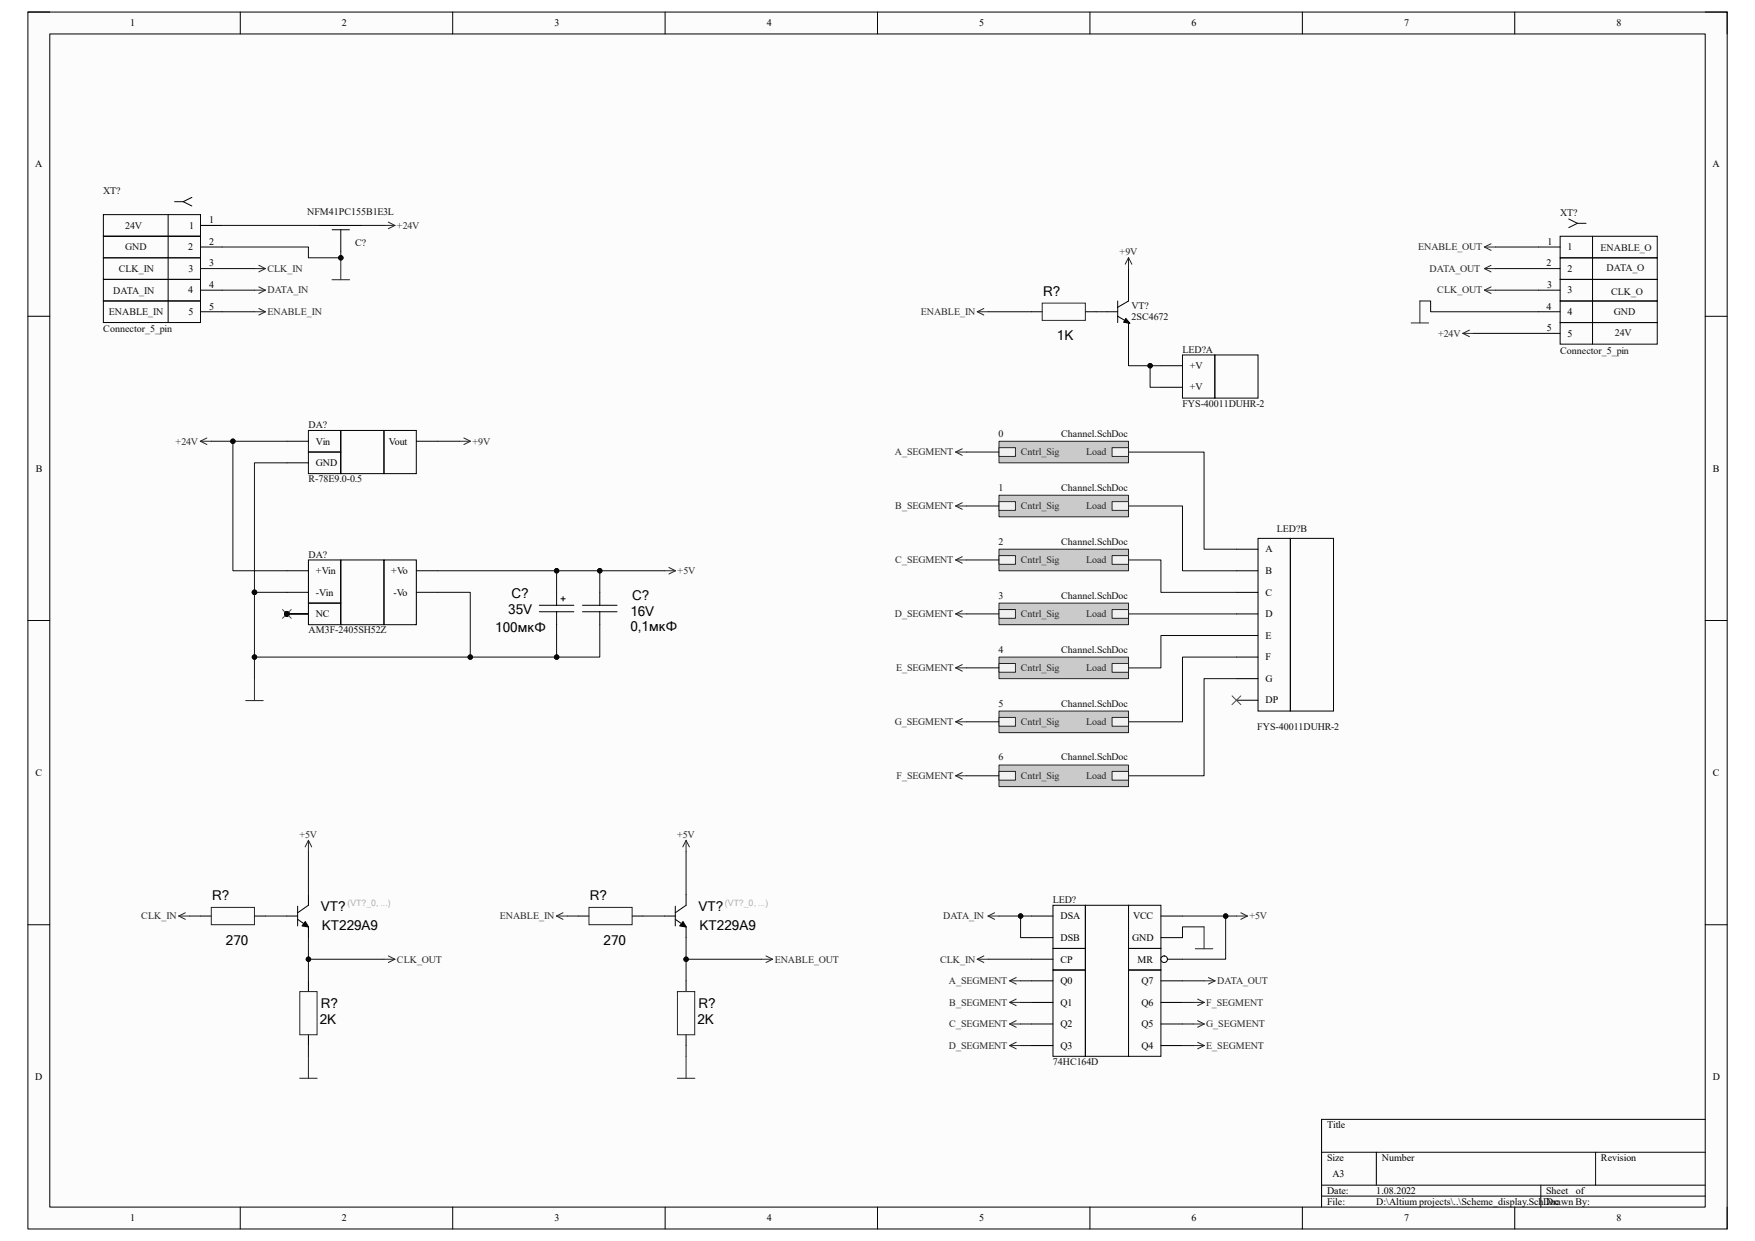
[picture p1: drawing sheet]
<svg xmlns="http://www.w3.org/2000/svg" width="297mm" height="210mm" viewBox="0 0 297 210" stroke-linecap="round" stroke-linejoin="round" font-family="sans-serif">
<path d="M4.7 2h287.6v206h-287.6z" fill-rule="evenodd" fill="#fcfcfc"/>
<path d="M4.7 2h287.6v206h-287.6z" fill="none" stroke="#000" stroke-width=".17"/>
<path d="M8.4 5.7h280.2v198.6h-280.2z" fill-rule="evenodd" fill="#fcfcfc"/>
<g fill="none" stroke="#000" stroke-width=".17">
<path d="M4.7 2h3.7M8.4 5.7h280.2v198.6h-280.2zM40.7 2v3.7M76.6 2v3.7M112.6 2v3.7M148.5 2v3.7M184.5 2v3.7M220.4 2v3.7M256.3 2v3.7M288.6 2h3.7v3.7M4.7 53.5h3.7M288.6 53.5h3.7"/>
<path d="M4.7 105h3.7M288.6 105h3.7M4.7 156.5h3.7M288.6 156.5h3.7M223.7 195h64.9M232.9 195v5.6M270 195v5.6M288.6 189.4h-64.9v14.9M40.7 204.3v3.7M76.6 204.3v3.7M112.6 204.3v3.7M148.5 204.3v3.7"/>
<path d="M184.5 204.3v3.7M220.4 204.3v3.7M223.7 200.6h64.9M223.7 202.4h64.9M256.3 204.3v3.7M260.8 200.6v3.7M292.3 204.3v3.7"/>
</g>
<circle cx="48.5" cy="103.9" r=".37" fill="#0e0e0e"/>
<circle cx="48.5" cy="103.9" r=".37" fill="none" stroke="#0e0e0e" stroke-width=".17"/>
<circle cx="48.5" cy="103.9" r=".37" fill="#0e0e0e"/>
<circle cx="48.5" cy="103.9" r=".37" fill="none" stroke="#0e0e0e" stroke-width=".17"/>
<circle cx="48.5" cy="103.9" r=".37" fill="#0e0e0e"/>
<circle cx="48.5" cy="103.9" r=".37" fill="none" stroke="#0e0e0e" stroke-width=".17"/>
<path d="M48.5 96.6h3.7M52.2 94.8h5.5v7.3h-5.5zM57.7 94.8h7.3v10.9h-7.3zM65 94.8h5.5v10.9h-5.5zM70.5 96.6h3.6M48.5 100.2h3.7M48.5 103.9h3.7M52.2 102.1h5.5v3.6h-5.5zM70.5 100.2h3.6" fill="none" stroke="#000" stroke-width=".17"/>
<circle cx="48.5" cy="103.9" r=".37" fill="#0e0e0e"/>
<circle cx="48.5" cy="103.9" r=".37" fill="none" stroke="#0e0e0e" stroke-width=".17"/>
<path d="M48.5 103.9h3.7" fill="none" stroke="#000" stroke-width=".17"/>
<circle cx="48.5" cy="103.9" r=".37" fill="#0e0e0e"/>
<circle cx="48.5" cy="103.9" r=".37" fill="none" stroke="#0e0e0e" stroke-width=".17"/>
<path d="M48.5 103.9h3.7" fill="none" stroke="#000" stroke-width=".17"/>
<circle cx="48.5" cy="103.9" r=".37" fill="#0e0e0e"/>
<circle cx="48.5" cy="103.9" r=".37" fill="none" stroke="#0e0e0e" stroke-width=".17"/>
<path d="M48.5 74.7h3.7M48.5 78.3h3.7M52.2 72.8h5.5v3.7h-5.5zM52.2 76.5h5.5v3.7h-5.5zM57.7 72.8h7.3v7.4h-7.3zM65 72.8h5.5v7.4h-5.5zM70.5 74.7h3.6" fill="none" stroke="#000" stroke-width=".17"/>
<path d="M47.8 103.2l1.5 1.4M49.3 103.2l-1.5 1.4" fill="none" stroke="#4c4c4c" stroke-width=".17"/>
<circle cx="48.5" cy="103.9" r=".37" fill="#0e0e0e"/>
<circle cx="48.5" cy="103.9" r=".37" fill="none" stroke="#0e0e0e" stroke-width=".17"/>
<g fill="none" stroke="#262626" stroke-width=".17">
<path d="M65 38.2h1.8M65.7 37.6l1.1 .6M66.8 38.2l-1.1 .5M56.2 47.3h3M57.7 43.6v3.7M33.9 74.7h1.9M33.9 74.7l1.1 .5M35 74.1l-1.1 .6M77.8 74.7h1.8M78.5 74.1l1.1 .6M79.6 74.7l-1.1 .5M112.5 96.6h1.8"/>
<path d="M113.2 96l1.1 .6M114.3 96.6l-1.1 .5M41.6 118.6h3M43.1 114.9v3.7"/>
</g>
<path d="M54 38.2h7.3M56.2 38.9h2.9M57.7 38.9v3.6" fill="none" stroke="#000" stroke-width=".17"/>
<circle cx="57.7" cy="43.6" r=".37" fill="#0e0e0e"/>
<circle cx="57.7" cy="43.6" r=".37" fill="none" stroke="#0e0e0e" stroke-width=".17"/>
<g fill="none" stroke="#000" stroke-width=".17">
<path d="M196.5 61.9h3.6M196.5 65.5h3.6M200.1 60.1h5.5v7.3h-5.5zM205.6 60.1h7.3v7.3h-7.3zM174.6 155h3.6M174.6 158.7h3.6M178.2 153.2h5.5v7.3h-5.5zM183.7 153.2h7.3v25.6h-7.3zM191 153.2h5.5v7.3h-5.5zM196.5 155h3.6M196.5 158.7h3.6M174.6 162.3h3.6"/>
<path d="M174.6 166h3.6M178.2 160.5h5.5v3.7h-5.5zM191 164.2h5.5v14.6h-5.5zM191 160.5h5.5v3.7h-5.5zM196.5 162.3h3.6"/>
</g>
<circle cx="197" cy="162.3" r=".56" fill="#fbfbfb"/>
<g fill="none" stroke="#000" stroke-width=".17">
<path d="M174.6 169.6h3.6M174.6 173.3h3.6M174.6 176.9h3.6M178.2 164.2h5.5v14.6h-5.5zM196.5 169.6h3.6M196.5 173.3h3.6M196.5 176.9h3.6M196.5 166h3.6"/>
<circle cx="197" cy="162.3" r=".56"/>
</g>
<path d="M169.1 74.7h21.9v3.6h-21.9z" fill-rule="evenodd" fill="#cacaca"/>
<path d="M169.1 74.7h21.9v3.6h-21.9z" fill="none" stroke="#262626" stroke-width=".17"/>
<path d="M169.1 75.8h2.8v1.4h-2.8z" fill-rule="evenodd" fill="#f0f0f0"/>
<path d="M169.1 75.8h2.8v1.4h-2.8z" fill="none" stroke="#262626" stroke-width=".17"/>
<path d="M188.2 75.8h2.8v1.4h-2.8z" fill-rule="evenodd" fill="#f0f0f0"/>
<path d="M176.4 51.3h7.3v2.9h-7.3zM191 43.6l-.6 1.1M191 43.6l.5 1.1M191 43.6v1.9M161.7 76.5l1.2 .6M161.7 76.5h1.9M162.9 75.9l-1.2 .6M188.2 75.8h2.8v1.4h-2.8z" fill="none" stroke="#262626" stroke-width=".17"/>
<g fill="none" stroke="#000" stroke-width=".17">
<path d="M174.6 52.8h1.8M183.7 52.8h1.8M187.3 52.8h1.9M189.1 53.5l1.9 1.1v1.8M189.2 50.9v3.7M190.5 53.9l.7 .8-1-.2zM191 49.1v1.8l-1.9 1.1M209.3 92.9h3.6M209.3 96.6h3.6M212.9 91.1h5.5v29.2h-5.5zM218.4 91.1h7.3v29.2h-7.3zM209.3 100.2h3.6"/>
<path d="M209.3 111.2h3.6M209.3 107.5h3.6M209.3 103.9h3.6M209.3 114.9h3.6M209.3 118.5h3.6"/>
</g>
<path d="M190.5 53.9l.7 .8-1-.2z" fill="#000"/>
<path d="M169.1 83.8h21.9v3.7h-21.9z" fill-rule="evenodd" fill="#cacaca"/>
<path d="M169.1 83.8h21.9v3.7h-21.9z" fill="none" stroke="#262626" stroke-width=".17"/>
<path d="M169.1 84.9h2.8v1.5h-2.8z" fill-rule="evenodd" fill="#f0f0f0"/>
<path d="M169.1 84.9h2.8v1.5h-2.8z" fill="none" stroke="#262626" stroke-width=".17"/>
<path d="M188.2 84.9h2.8v1.5h-2.8z" fill-rule="evenodd" fill="#f0f0f0"/>
<path d="M161.7 85.6l1.2 .6M161.7 85.6h1.9M162.9 85.1l-1.2 .5M188.2 84.9h2.8v1.5h-2.8z" fill="none" stroke="#262626" stroke-width=".17"/>
<path d="M169.1 92.9h21.9v3.7h-21.9z" fill-rule="evenodd" fill="#cacaca"/>
<path d="M169.1 92.9h21.9v3.7h-21.9z" fill="none" stroke="#262626" stroke-width=".17"/>
<path d="M169.1 94h2.8v1.5h-2.8z" fill-rule="evenodd" fill="#f0f0f0"/>
<path d="M169.1 94h2.8v1.5h-2.8z" fill="none" stroke="#262626" stroke-width=".17"/>
<path d="M188.2 94h2.8v1.5h-2.8z" fill-rule="evenodd" fill="#f0f0f0"/>
<path d="M161.7 94.8l1.2 .5M161.7 94.8h1.9M162.9 94.2l-1.2 .6M188.2 94h2.8v1.5h-2.8z" fill="none" stroke="#262626" stroke-width=".17"/>
<path d="M169.1 102.1h21.9v3.6h-21.9z" fill-rule="evenodd" fill="#cacaca"/>
<path d="M169.1 102.1h21.9v3.6h-21.9z" fill="none" stroke="#262626" stroke-width=".17"/>
<path d="M169.1 103.2h2.8v1.4h-2.8z" fill-rule="evenodd" fill="#f0f0f0"/>
<path d="M169.1 103.2h2.8v1.4h-2.8z" fill="none" stroke="#262626" stroke-width=".17"/>
<path d="M188.2 103.2h2.8v1.4h-2.8z" fill-rule="evenodd" fill="#f0f0f0"/>
<path d="M161.7 103.9l1.2 .5M161.7 103.9h1.9M162.9 103.3l-1.2 .6M188.2 103.2h2.8v1.4h-2.8z" fill="none" stroke="#262626" stroke-width=".17"/>
<path d="M169.1 111.2h21.9v3.7h-21.9z" fill-rule="evenodd" fill="#cacaca"/>
<path d="M169.1 111.2h21.9v3.7h-21.9z" fill="none" stroke="#262626" stroke-width=".17"/>
<path d="M169.1 112.3h2.8v1.5h-2.8z" fill-rule="evenodd" fill="#f0f0f0"/>
<path d="M169.1 112.3h2.8v1.5h-2.8z" fill="none" stroke="#262626" stroke-width=".17"/>
<path d="M188.2 112.3h2.8v1.5h-2.8z" fill-rule="evenodd" fill="#f0f0f0"/>
<path d="M161.7 113l1.2 .6M161.7 113h1.9M162.9 112.5l-1.2 .5M188.2 112.3h2.8v1.5h-2.8z" fill="none" stroke="#262626" stroke-width=".17"/>
<path d="M169.1 120.3h21.9v3.7h-21.9z" fill-rule="evenodd" fill="#cacaca"/>
<path d="M169.1 120.3h21.9v3.7h-21.9z" fill="none" stroke="#262626" stroke-width=".17"/>
<path d="M169.1 121.4h2.8v1.5h-2.8z" fill-rule="evenodd" fill="#f0f0f0"/>
<path d="M169.1 121.4h2.8v1.5h-2.8z" fill="none" stroke="#262626" stroke-width=".17"/>
<path d="M188.2 121.4h2.8v1.5h-2.8z" fill-rule="evenodd" fill="#f0f0f0"/>
<path d="M161.7 122.2l1.2 .5M161.7 122.2h1.9M162.9 121.6l-1.2 .6M188.2 121.4h2.8v1.5h-2.8z" fill="none" stroke="#262626" stroke-width=".17"/>
<path d="M169.1 129.5h21.9v3.6h-21.9z" fill-rule="evenodd" fill="#cacaca"/>
<path d="M169.1 129.5h21.9v3.6h-21.9z" fill="none" stroke="#262626" stroke-width=".17"/>
<path d="M169.1 130.5h2.8v1.5h-2.8z" fill-rule="evenodd" fill="#f0f0f0"/>
<path d="M169.1 130.5h2.8v1.5h-2.8z" fill="none" stroke="#262626" stroke-width=".17"/>
<path d="M188.2 130.5h2.8v1.5h-2.8z" fill-rule="evenodd" fill="#f0f0f0"/>
<g fill="none" stroke="#262626" stroke-width=".17">
<path d="M43.1 52.8h1.8M43.1 45.5h1.8M43.1 49.1h1.8M43.8 44.9l1.1 .6M43.8 52.2l1.1 .6M43.8 48.6l1.1 .5M44.9 45.5l-1.1 .5M44.9 52.8l-1.1 .5M44.9 49.1l-1.1 .6M165.4 52.8l1.1 .5M165.4 52.8h1.8M166.5 52.2l-1.1 .6"/>
<path d="M238.8 54.7h3M240.3 50.9v3.8M247.6 56.4l1.1 .6M247.6 56.4h1.8M248.7 55.9l-1.1 .5M251.2 45.5h1.9M251.2 49.1h1.9M251.2 49.1l1.1 .6M251.2 41.8l1.1 .6M251.2 41.8h1.9M251.2 45.5l1.1 .5M252.3 48.6l-1.1 .5"/>
<path d="M252.3 41.3l-1.1 .5M252.3 44.9l-1.1 .6M161.7 131.3l1.2 .5M161.7 131.3h1.9M162.9 130.7l-1.2 .6M188.2 130.5h2.8v1.5h-2.8zM30.3 155h1.8M30.3 155l1.1 .6M31.4 154.5l-1.1 .5M35.8 153.6h7.3v2.9h-7.3zM52.2 142.2v1.9M52.2 142.2l-.6 1.1"/>
<path d="M52.2 142.2l.6 1.1M94.2 155h1.8M94.2 155l1.1 .6M95.3 154.5l-1.1 .5M99.7 153.6h7.3v2.9h-7.3zM116.1 142.2v1.9M116.1 142.2l-.5 1.1M116.1 142.2l.6 1.1M167.2 155h1.9M167.2 155l1.1 .6M168.3 154.5l-1.1 .5M203.8 156.9v3.7"/>
<path d="M209.3 155h1.8M210 154.5l1.1 .5M211.1 155l-1.1 .6M50.7 167.8h3v7.3h-3zM52.2 178.8v3.7M65 162.3h1.8M65.7 161.8l1.1 .5M66.8 162.3l-1.1 .6M114.6 167.8h3v7.3h-3zM116.1 178.8v3.7M128.9 162.3h1.9M129.6 161.8l1.2 .5"/>
<path d="M130.8 162.3l-1.2 .6M165.4 162.3l1.1 .6M165.4 162.3h1.8M166.5 161.8l-1.1 .5M170.9 166l1.1 .5M170.9 166h1.8M170.9 169.6l1.1 .6M170.9 169.6h1.8M170.9 173.3l1.1 .5M170.9 173.3h1.8M170.9 176.9l1.1 .6M170.9 176.9h1.8"/>
<path d="M172 165.4l-1.1 .6M172 169.1l-1.1 .5M172 172.7l-1.1 .6M172 176.4l-1.1 .5M201.9 173.3h1.9M201.9 176.9h1.9M201.9 169.6h1.9M202.3 160.6h3M202.7 176.4l1.1 .5M202.7 172.7l1.1 .6M202.7 169.1l1.1 .5M203.8 166h1.8"/>
<path d="M203.8 176.9l-1.1 .6M203.8 173.3l-1.1 .5M203.8 169.6l-1.1 .6M204.5 165.4l1.1 .6M205.6 166l-1.1 .5M50.7 182.5h3M114.6 182.5h3"/>
</g>
<path d="M208.5 117.8l1.5 1.4M210 117.8l-1.5 1.4" fill="none" stroke="#4c4c4c" stroke-width=".17"/>
<g fill="none" stroke="#000" stroke-width=".17">
<path d="M17.5 36.3h16.4v3.7h-16.4zM17.5 40h16.4v3.6h-16.4zM28.5 36.3v18.3M29.6 34.1h1.4M31 34.1l1.5 .8M32.5 33.4l-1.5 .7M33.9 38.2h3.7M264 40h16.5v3.6h-16.5zM265.5 37.1l1.5 .7M267 37.8h1.4M267 37.8l-1.5 .7M269.5 40v18.2"/>
<path d="M17.5 43.6h16.4v3.7h-16.4zM17.5 47.3h16.4v3.6h-16.4zM17.5 50.9h16.4v3.7h-16.4zM33.9 41.8h3.7M33.9 45.5h3.7M33.9 49.1h3.7M33.9 52.8h3.7M260.4 41.8h3.6M260.4 45.5h3.6M260.4 49.1h3.6M260.4 52.8h3.6M260.4 56.4h3.6"/>
<path d="M264 43.6h16.5v3.7h-16.5zM264 47.3h16.5v3.6h-16.5zM264 50.9h16.5v3.7h-16.5zM264 54.6h16.5v3.6h-16.5zM91.3 103.5h5.8M91.3 102.4h5.8M94.2 100.2v2.2M94.2 103.5v2.2M94.9 101.3h.8M95.3 101v.7M98.6 103.5h5.8M98.6 102.4h5.8"/>
<path d="M101.5 100.2v2.2M101.5 103.5v2.2M33.9 155h1.9M43.1 155h1.8M48.5 155h1.9M50.4 155.6l1.8 1.3v1.8M50.4 153.4v3.3M51.7 156l.5 .9-1.1-.2zM52.2 151.4v1.8l-1.8 1.3M97.8 155h1.9M107 155h1.8M112.5 155h1.8"/>
<path d="M114.3 155.6l1.8 1.3v1.8M114.3 153.4v3.3M115.6 156l.5 .9-1.1-.2zM116.1 151.4v1.8l-1.8 1.3M52.2 166v1.8M52.2 175.1v1.8M116.1 166v1.8M116.1 175.1v1.8"/>
</g>
<path d="M51.7 156l.5 .9-1.1-.2zM115.6 156l.5 .9-1.1-.2z" fill="#000"/>
<path d="M48.5 74.7h-9.1v21.9h9.1" fill="none" stroke="#0e0e0e" stroke-width=".17"/>
<circle cx="39.4" cy="74.7" r=".37" fill="#0e0e0e"/>
<g fill="none" stroke="#0e0e0e" stroke-width=".17">
<path d="M48.5 78.3h-5.4v21.9"/>
<circle cx="39.4" cy="74.7" r=".37"/>
</g>
<circle cx="43.1" cy="100.2" r=".37" fill="#0e0e0e"/>
<g fill="none" stroke="#0e0e0e" stroke-width=".17">
<path d="M43.1 100.2h5.4"/>
<circle cx="43.1" cy="100.2" r=".37"/>
</g>
<circle cx="43.1" cy="100.2" r=".37" fill="#0e0e0e"/>
<g fill="none" stroke="#0e0e0e" stroke-width=".17">
<path d="M37.6 38.2h16.4M61.3 38.2h3.7M35.8 74.7h3.6M74.1 74.7h3.7"/>
<circle cx="43.1" cy="100.2" r=".37"/>
</g>
<circle cx="39.4" cy="74.7" r=".37" fill="#0e0e0e"/>
<g fill="none" stroke="#0e0e0e" stroke-width=".17">
<path d="M174.6 155h-1.9v3.7h1.9"/>
<circle cx="39.4" cy="74.7" r=".37"/>
</g>
<circle cx="172.7" cy="155" r=".37" fill="#0e0e0e"/>
<g fill="none" stroke="#0e0e0e" stroke-width=".17">
<path d="M196.5 61.9h-1.9v3.6h1.9"/>
<circle cx="172.7" cy="155" r=".37"/>
</g>
<circle cx="194.6" cy="61.9" r=".37" fill="#0e0e0e"/>
<g fill="none" stroke="#0e0e0e" stroke-width=".17">
<path d="M185.5 52.8h1.8M191 56.4v5.5h3.6"/>
<circle cx="194.6" cy="61.9" r=".37"/>
</g>
<circle cx="194.6" cy="61.9" r=".37" fill="#0e0e0e"/>
<g fill="none" stroke="#0e0e0e" stroke-width=".17">
<path d="M191 45.5v3.6M163.6 76.5h5.5M191 76.5h12.8v16.4h5.5M163.6 85.6h5.5M163.6 94.8h5.5M191 85.6h9.1v11h9.2M191 94.8h5.5v5.4h12.8M163.6 103.9h5.5M163.6 113h5.5M191 103.9h18.3M209.3 107.5h-12.8v5.5h-5.5M209.3 111.2h-9.2v11h-9.1"/>
<path d="M209.3 114.9h-5.5v16.4h-12.8M163.6 122.2h5.5M163.6 131.3h5.5M169.1 155h3.6M203.8 156.9h-3.7v1.8M172.7 166h1.9M172.7 169.6h1.9M172.7 173.3h1.9M172.7 176.9h1.9M200.1 169.6h1.8M200.1 173.3h1.8M200.1 176.9h1.8"/>
<circle cx="194.6" cy="61.9" r=".37"/>
</g>
<circle cx="172.7" cy="155" r=".37" fill="#0e0e0e"/>
<g fill="none" stroke="#0e0e0e" stroke-width=".17">
<path d="M207.4 155v7.3h-7.3M167.2 162.3h7.4"/>
<circle cx="172.7" cy="155" r=".37"/>
</g>
<circle cx="207.4" cy="155" r=".37" fill="#0e0e0e"/>
<g fill="none" stroke="#0e0e0e" stroke-width=".17">
<path d="M74.1 100.2h5.5v11h-36.5v3.7M200.1 166h3.7"/>
<circle cx="207.4" cy="155" r=".37"/>
</g>
<circle cx="43.1" cy="111.2" r=".37" fill="#0e0e0e"/>
<circle cx="43.1" cy="111.2" r=".37" fill="none" stroke="#0e0e0e" stroke-width=".17"/>
<circle cx="79.6" cy="111.2" r=".37" fill="#0e0e0e"/>
<g fill="none" stroke="#0e0e0e" stroke-width=".17">
<path d="M43.1 100.2v11"/>
<circle cx="79.6" cy="111.2" r=".37"/>
</g>
<circle cx="43.1" cy="100.2" r=".37" fill="#0e0e0e"/>
<circle cx="43.1" cy="100.2" r=".37" fill="none" stroke="#0e0e0e" stroke-width=".17"/>
<circle cx="43.1" cy="111.2" r=".37" fill="#0e0e0e"/>
<g fill="none" stroke="#0e0e0e" stroke-width=".17">
<path d="M101.5 105.7v5.5h-7.3"/>
<circle cx="43.1" cy="111.2" r=".37"/>
</g>
<circle cx="94.2" cy="111.2" r=".37" fill="#0e0e0e"/>
<g fill="none" stroke="#0e0e0e" stroke-width=".17">
<path d="M94.2 105.7v5.5h-14.6"/>
<circle cx="94.2" cy="111.2" r=".37"/>
</g>
<circle cx="79.6" cy="111.2" r=".37" fill="#0e0e0e"/>
<circle cx="79.6" cy="111.2" r=".37" fill="none" stroke="#0e0e0e" stroke-width=".17"/>
<circle cx="94.2" cy="111.2" r=".37" fill="#0e0e0e"/>
<g fill="none" stroke="#0e0e0e" stroke-width=".17">
<path d="M101.5 96.6v3.6"/>
<circle cx="94.2" cy="111.2" r=".37"/>
</g>
<circle cx="101.5" cy="96.6" r=".37" fill="#0e0e0e"/>
<g fill="none" stroke="#0e0e0e" stroke-width=".17">
<path d="M94.2 96.6v3.6"/>
<circle cx="101.5" cy="96.6" r=".37"/>
</g>
<circle cx="94.2" cy="96.6" r=".37" fill="#0e0e0e"/>
<g fill="none" stroke="#0e0e0e" stroke-width=".17">
<path d="M167.2 52.8h7.4M44.9 155h3.6M52.2 162.3h12.8"/>
<circle cx="94.2" cy="96.6" r=".37"/>
</g>
<circle cx="52.2" cy="162.3" r=".37" fill="#0e0e0e"/>
<g fill="none" stroke="#0e0e0e" stroke-width=".17">
<path d="M32.1 155h1.8M52.2 144.1v7.3M200.1 155h9.2M52.2 176.9v1.9"/>
<circle cx="52.2" cy="162.3" r=".37"/>
</g>
<circle cx="207.4" cy="155" r=".37" fill="#0e0e0e"/>
<g fill="none" stroke="#0e0e0e" stroke-width=".17">
<path d="M108.8 155h3.7M116.1 162.3h12.8"/>
<circle cx="207.4" cy="155" r=".37"/>
</g>
<circle cx="116.1" cy="162.3" r=".37" fill="#0e0e0e"/>
<g fill="none" stroke="#0e0e0e" stroke-width=".17">
<path d="M37.6 41.8h14.6v1.8h5.5v-1.1M96 155h1.8M116.1 144.1v7.3M116.1 176.9v1.9"/>
<circle cx="116.1" cy="162.3" r=".37"/>
</g>
<circle cx="57.7" cy="43.6" r=".37" fill="#0e0e0e"/>
<g fill="none" stroke="#0e0e0e" stroke-width=".17">
<path d="M37.6 45.5h5.5M37.6 52.8h5.5M37.6 49.1h5.5M52.2 158.7v7.3"/>
<circle cx="57.7" cy="43.6" r=".37"/>
</g>
<circle cx="52.2" cy="162.3" r=".37" fill="#0e0e0e"/>
<g fill="none" stroke="#0e0e0e" stroke-width=".17">
<path d="M116.1 158.7v7.3"/>
<circle cx="52.2" cy="162.3" r=".37"/>
</g>
<circle cx="116.1" cy="162.3" r=".37" fill="#0e0e0e"/>
<g fill="none" stroke="#0e0e0e" stroke-width=".17">
<path d="M74.1 96.6h38.4"/>
<circle cx="116.1" cy="162.3" r=".37"/>
</g>
<circle cx="94.2" cy="96.6" r=".37" fill="#0e0e0e"/>
<circle cx="94.2" cy="96.6" r=".37" fill="none" stroke="#0e0e0e" stroke-width=".17"/>
<circle cx="101.5" cy="96.6" r=".37" fill="#0e0e0e"/>
<g fill="none" stroke="#0e0e0e" stroke-width=".17">
<path d="M240.3 50.9h1.8v1.9h18.3M249.4 56.4h11M253.1 41.8h7.3M253.1 45.5h7.3M253.1 49.1h7.3"/>
<circle cx="101.5" cy="96.6" r=".37"/>
</g>
<g font-size="2.3">
<text x="176.5" y="50.1">R?</text>
<text x="178.9" y="57.6">1K</text>
<text x="86.6" y="101.2">C?</text>
<text x="107" y="101.6">C?</text>
<text x="83.8" y="106.9">100мкФ</text>
<text x="86" y="104">35V</text>
<text x="106.7" y="104.2">16V</text>
<text x="106.7" y="106.8">0,1мкФ</text>
<text x="35.9" y="152.4">R?</text>
<text x="54.3" y="154.1">VT?</text>
<text x="99.8" y="152.4">R?</text>
<text x="118.2" y="154.1">VT?</text>
<text x="38.2" y="159.9">270</text>
<text x="54.5" y="157.4">КТ229А9</text>
<text x="102.2" y="159.9">270</text>
<text x="118.4" y="157.4">КТ229А9</text>
<text x="54.1" y="173.4">2K</text>
<text x="54.3" y="170.6">R?</text>
<text x="118" y="173.4">2K</text>
<text x="118.2" y="170.6">R?</text>
</g>
<g font-size="1.7">
<text x="22.1" y="4.4">1</text>
<text x="57.9" y="4.4">2</text>
<text x="93.9" y="4.4">3</text>
<text x="129.8" y="4.4">4</text>
<text x="165.7" y="4.4">5</text>
<text x="201.6" y="4.4">6</text>
<text x="237.6" y="4.4">7</text>
<text x="273.6" y="4.4">8</text>
<text x="6" y="28.3">A</text>
<text x="289.8" y="28.3">A</text>
<text x="32" y="38.7">1</text>
<text x="35.4" y="37.8">1</text>
<text x="35.4" y="41.4">2</text>
<text x="261.9" y="41.4">1</text>
<text x="31.8" y="42.4">2</text>
<text x="31.9" y="46">3</text>
<text x="35.4" y="45.1">3</text>
<text x="261.7" y="45.1">2</text>
<text x="265.3" y="42.4">1</text>
<text x="265.3" y="46">2</text>
<text x="31.8" y="49.7">4</text>
<text x="31.9" y="53.3">5</text>
<text x="35.4" y="48.7">4</text>
<text x="35.4" y="52.4">5</text>
<text x="261.7" y="52.4">4</text>
<text x="261.8" y="48.7">3</text>
<text x="265.3" y="49.7">3</text>
<text x="265.3" y="53.3">4</text>
<text x="261.8" y="56">5</text>
<text x="265.3" y="57">5</text>
<text x="201.4" y="62.4">+V</text>
<text x="201.4" y="66.1">+V</text>
<text x="53.5" y="75.2">Vin</text>
<text x="65.8" y="75.2">Vout</text>
<text x="6.1" y="79.8">B</text>
<text x="53.5" y="78.9">GND</text>
<text x="289.9" y="79.8">B</text>
<text x="214.2" y="93.5">A</text>
<text x="53.5" y="97.2">+Vin</text>
<text x="53.5" y="100.8">-Vin</text>
<text x="66.2" y="97.2">+Vo</text>
<text x="66.6" y="100.8">-Vo</text>
<text x="214.2" y="97.2">B</text>
<text x="214.2" y="100.8">C</text>
<text x="53.5" y="104.4">NC</text>
<text x="214.2" y="104.4">D</text>
<text x="214.2" y="111.8">F</text>
<text x="214.2" y="108.1">E</text>
<text x="214.2" y="115.4">G</text>
<text x="214.2" y="119">DP</text>
<text x="6" y="131.3">C</text>
<text x="289.9" y="131.3">C</text>
<text x="179.5" y="155.6">DSA</text>
<text x="191.8" y="155.6">VCC</text>
<text x="179.5" y="159.2">DSB</text>
<text x="191.6" y="159.2">GND</text>
<text x="179.5" y="162.9">CP</text>
<text x="179.5" y="166.5">Q0</text>
<text x="192.5" y="162.9">MR</text>
<text x="193.2" y="166.5">Q7</text>
<text x="179.5" y="170.2">Q1</text>
<text x="179.5" y="173.9">Q2</text>
<text x="193.2" y="170.2">Q6</text>
<text x="193.2" y="173.9">Q5</text>
<text x="179.5" y="177.5">Q3</text>
<text x="193.2" y="177.5">Q4</text>
<text x="6" y="182.8">D</text>
<text x="289.9" y="182.8">D</text>
<text x="224.6" y="190.9">Title</text>
<text x="224.6" y="196.5">Size</text>
<text x="233.8" y="196.5">Number</text>
<text x="270.9" y="196.5">Revision</text>
<text x="224.6" y="202.1">Date:</text>
<text x="224.6" y="203.9">File:</text>
<text x="225.5" y="199.3">A3</text>
<text x="232.9" y="203.9">D:\Altium projects\..\Scheme_display.SchDoc</text>
<text x="232.9" y="202.1">1.08.2022</text>
<text x="261.7" y="202.1">Sheet</text>
<text x="261.7" y="203.9">Drawn By:</text>
<text x="266.7" y="202.1">of</text>
<text x="22.1" y="206.7">1</text>
<text x="57.9" y="206.7">2</text>
<text x="93.9" y="206.7">3</text>
<text x="129.8" y="206.7">4</text>
<text x="165.7" y="206.7">5</text>
<text x="201.6" y="206.7">6</text>
<text x="237.6" y="206.7">7</text>
<text x="273.6" y="206.7">8</text>
</g>
<g font-size="1.7" fill="#0e0e0e">
<text x="17.5" y="32.9">XT?</text>
<text x="21.2" y="38.7">24V</text>
<text x="52" y="36.4">NFM41PC155B1E3L</text>
<text x="60.1" y="41.7">C?</text>
<text x="264" y="36.5">XT?</text>
<text x="20.1" y="46">CLK_IN</text>
<text x="21.2" y="42.4">GND</text>
<text x="270.9" y="42.5">ENABLE_O</text>
<text x="271.9" y="45.8">DATA_O</text>
<text x="18.4" y="53.3">ENABLE_IN</text>
<text x="19.2" y="49.7">DATA_IN</text>
<text x="191.5" y="52.2">VT?</text>
<text x="272.7" y="49.9">CLK_O</text>
<text x="273.1" y="53.3">GND</text>
<text x="17.5" y="56.3">Connector_5_pin</text>
<text x="191.5" y="54.1">2SC4672</text>
<text x="200.1" y="59.7">LED?A</text>
<text x="264" y="59.9">Connector_5_pin</text>
<text x="273.3" y="56.9">24V</text>
<text x="200.1" y="68.8">FYS-40011DUHR-2</text>
<text x="52.2" y="72.5">DA?</text>
<text x="169" y="73.9">0</text>
<text x="179.6" y="73.9">Channel.SchDoc</text>
<text x="52.2" y="81.6">R-78E9.0-0.5</text>
<text x="169" y="83.1">1</text>
<text x="179.6" y="83.1">Channel.SchDoc</text>
<text x="52.2" y="94.4">DA?</text>
<text x="169" y="92.2">2</text>
<text x="179.6" y="92.2">Channel.SchDoc</text>
<text x="216.1" y="90">LED?B</text>
<text x="169" y="101.3">3</text>
<text x="179.6" y="101.3">Channel.SchDoc</text>
<text x="52.2" y="107.2">AM3F-2405SH52Z</text>
<text x="169" y="110.4">4</text>
<text x="179.6" y="110.4">Channel.SchDoc</text>
<text x="169" y="119.6">5</text>
<text x="179.6" y="119.6">Channel.SchDoc</text>
<text x="212.8" y="123.6">FYS-40011DUHR-2</text>
<text x="169" y="128.7">6</text>
<text x="179.6" y="128.7">Channel.SchDoc</text>
<text x="178.2" y="152.8">LED?</text>
<text x="178.2" y="180.3">74HC164D</text>
</g>
<g font-size="1.7" fill="#262626">
<text x="67.2" y="38.7">+24V</text>
<text x="45.3" y="46">CLK_IN</text>
<text x="189.5" y="43.2">+9V</text>
<text x="240" y="42.4">ENABLE_OUT</text>
<text x="241.9" y="46">DATA_OUT</text>
<text x="45.3" y="53.3">ENABLE_IN</text>
<text x="45.3" y="49.7">DATA_IN</text>
<text x="155.8" y="53.3">ENABLE_IN</text>
<text x="243.2" y="49.7">CLK_OUT</text>
<text x="243.4" y="57">+24V</text>
<text x="29.7" y="75.2">+24V</text>
<text x="80" y="75.2">+9V</text>
<text x="151.4" y="77">A_SEGMENT</text>
<text x="172.8" y="77">Cntrl_Sig</text>
<text x="183.8" y="77">Load</text>
<text x="151.5" y="86.2">B_SEGMENT</text>
<text x="172.8" y="86.2">Cntrl_Sig</text>
<text x="183.8" y="86.2">Load</text>
<text x="151.5" y="95.3">C_SEGMENT</text>
<text x="172.8" y="95.3">Cntrl_Sig</text>
<text x="183.8" y="95.3">Load</text>
<text x="114.7" y="97.2">+5V</text>
<text x="151.4" y="104.4">D_SEGMENT</text>
<text x="172.8" y="104.4">Cntrl_Sig</text>
<text x="183.8" y="104.4">Load</text>
<text x="151.6" y="113.6">E_SEGMENT</text>
<text x="172.8" y="113.6">Cntrl_Sig</text>
<text x="183.8" y="113.6">Load</text>
<text x="151.4" y="122.7">G_SEGMENT</text>
<text x="172.8" y="122.7">Cntrl_Sig</text>
<text x="183.8" y="122.7">Load</text>
<text x="151.7" y="131.8">F_SEGMENT</text>
<text x="172.8" y="131.8">Cntrl_Sig</text>
<text x="183.8" y="131.8">Load</text>
<text x="50.7" y="141.9">+5V</text>
<text x="114.6" y="141.9">+5V</text>
<text x="23.9" y="155.6">CLK_IN</text>
<text x="84.6" y="155.6">ENABLE_IN</text>
<text x="159.6" y="155.6">DATA_IN</text>
<text x="211.5" y="155.6">+5V</text>
<text x="67.2" y="162.9">CLK_OUT</text>
<text x="131.1" y="162.9">ENABLE_OUT</text>
<text x="159.1" y="162.9">CLK_IN</text>
<text x="160.6" y="166.5">A_SEGMENT</text>
<text x="206" y="166.5">DATA_OUT</text>
<text x="160.7" y="170.2">B_SEGMENT</text>
<text x="160.7" y="173.9">C_SEGMENT</text>
<text x="204.1" y="173.9">G_SEGMENT</text>
<text x="204.1" y="170.2">F_SEGMENT</text>
<text x="160.6" y="177.5">D_SEGMENT</text>
<text x="204.1" y="177.5">E_SEGMENT</text>
</g>
<g font-size="1.5" fill="#b0b0b0">
<text x="58.8" y="153.3">(VT?_0, ...)</text>
<text x="122.7" y="153.3">(VT?_0, ...)</text>
</g>
</svg>
